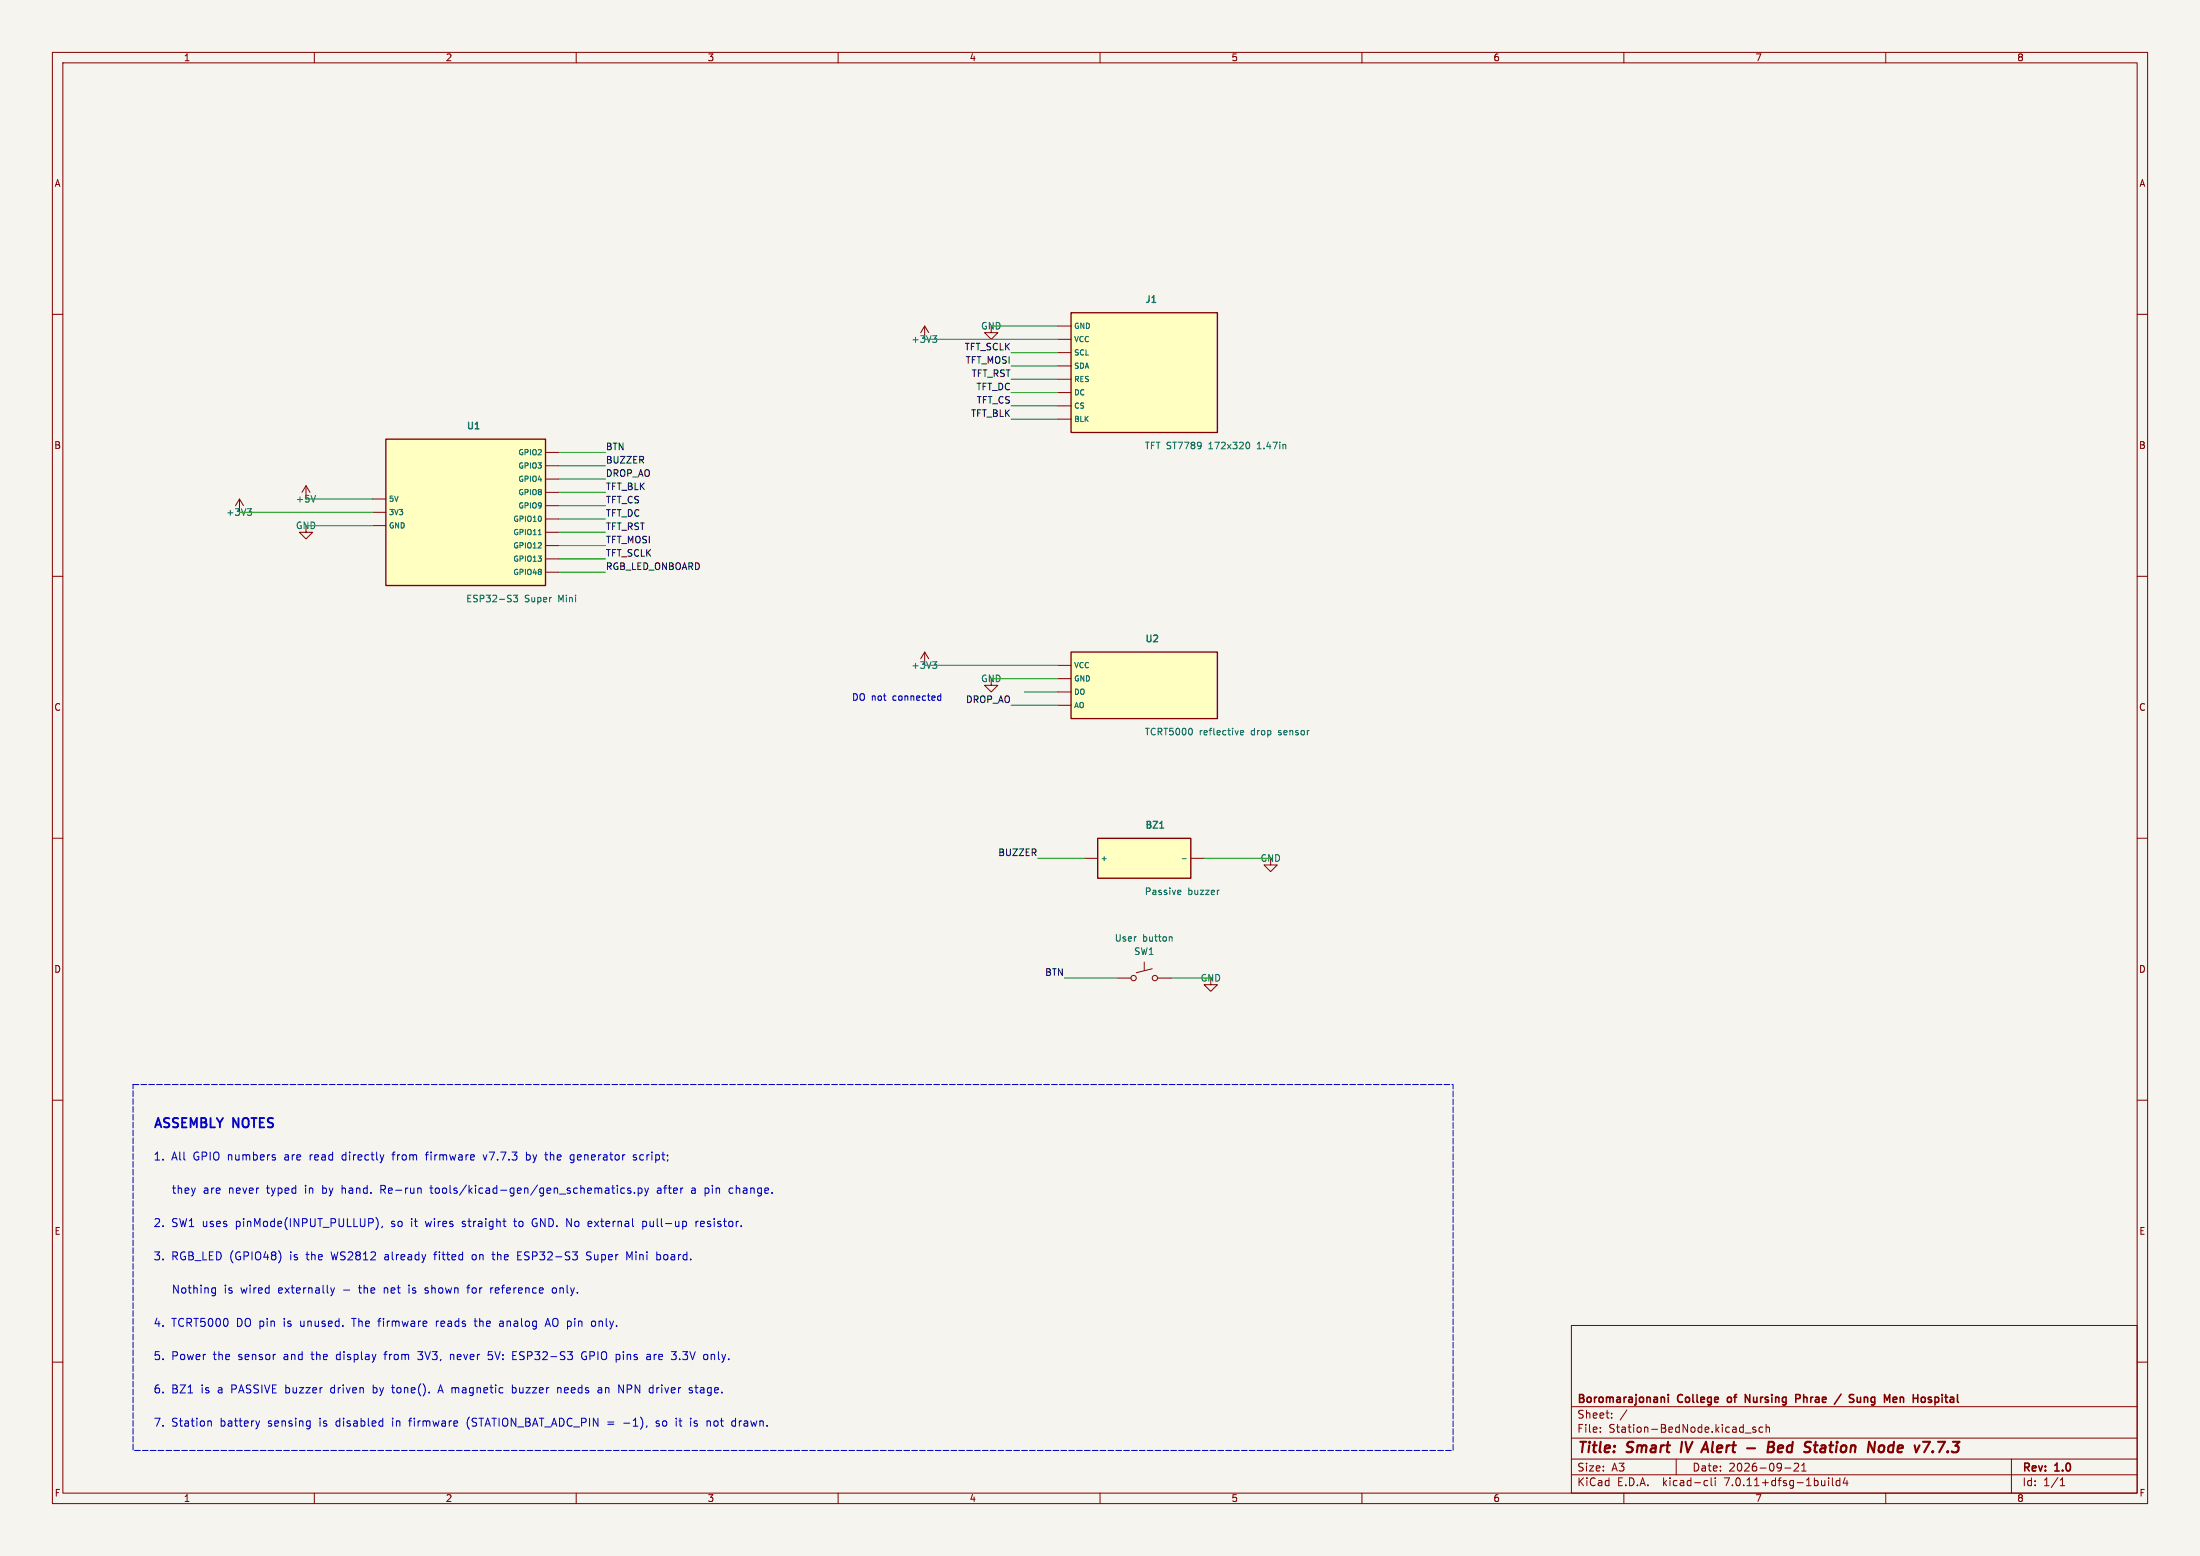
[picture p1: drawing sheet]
<svg xmlns="http://www.w3.org/2000/svg" width="420mm" height="297mm" viewBox="0 0 420 297" stroke-linecap="round" stroke-linejoin="round" font-family="sans-serif">
<path d="M0 0h420v297h-420z" fill="#f5f4ef" stroke="#f5f4ef" stroke-width=".19"/>
<g fill="none" stroke="#840000" stroke-width=".19">
<path d="M10 10h400v277h-400zM12 12h396v273h-396zM60 10v2M110 10v2M160 10v2M210 10v2M260 10v2M310 10v2M360 10v2M10 60h2M408 60h2M175.8 63.5l.7-1.3 .8 1.3"/>
<path d="M176.5 62.2v2.6M189.2 62.2v1.3h1.3l-1.3 1.3-1.2-1.3h1.2M201.9 62.2h2.6M201.9 64.8h2.6M201.9 67.3h2.6M201.9 69.9h2.6M201.9 72.4h2.6M201.9 74.9h2.6M201.9 77.5h2.6M45 96.5l.7-1.2 .8 1.2M45.7 95.3v2.5M57.7 94l.7-1.3 .8 1.3"/>
<path d="M58.4 92.7v2.6M71.1 97.8h2.6M71.1 95.3h2.6M104.1 99.1h2.6M104.1 86.4h2.6M104.1 88.9h2.6M104.1 91.4h2.6M104.1 94h2.6M104.1 96.5h2.6M201.9 80h2.6M10 110h2M58.4 100.3v1.3h1.3l-1.3 1.3-1.3-1.3h1.3"/>
<path d="M71.1 100.3h2.6M104.1 101.6h2.6M104.1 104.1h2.6M104.1 106.7h2.6M104.1 109.2h2.6M408 110h2M175.8 125.7l.7-1.2 .8 1.2M176.5 124.5v2.5M189.2 129.5v1.3h1.3l-1.3 1.3-1.2-1.3h1.2M201.9 127h2.6M201.9 129.5h2.6M201.9 132.1h2.6"/>
<path d="M201.9 134.6h2.6M10 160h2M408 160h2M207 163.8h2.5M227.3 163.8h2.6M242.6 163.8v1.3h1.2l-1.2 1.3-1.3-1.3h1.3M213.4 186.7h2.5M218.4 183.6v1.6M220 184.9l-3.1 .8M221 186.7h2.5M231.1 186.7v1.3h1.3l-1.3 1.2-1.2-1.2h1.2M10 210h2"/>
<path d="M408 210h2M10 260h2M300 253h108v32h-108zM408 260h2M300 278.5h108M300 274.5h108M300 268.5h108M305.5 273.2v.2M305.5 272.5v.1M307.7 270.5v.2M307.7 269.8v.1M310.6 269.1l-1.3 1.9"/>
<path d="M320 278.5v3M333.2 273.5h1.1M335.2 272.5l-.4-.1-.2 .2 .1 .2 .5 .2v.3h-.6M336.5 272.5l-.4-.1-.3 .3 .1 .6h.6M337.2 272.5l.2-.1 .3 .1 .1 .9M337.2 271.9v1.5M342.5 279.4l.6-.1 .2 .1 .1 .3-1 1.1h1M343.9 279.7l.5-.4v1.5M384 278.5v6.5M60 285v2M110 285v2M160 285v2"/>
<path d="M210 285v2M260 285v2M300 281.5h108M310 285v2M325.6 282.6l.4 .1M326 283.5l-.4 .1M326.7 282.1v1.3l.2 .2M327.4 282.1v.1M327.4 282.6v1M340.7 280.2h1.2M343.9 280.8h.9M349.1 282.1v.1"/>
<path d="M349.1 282.6v1M349.8 282.1v1.3l.2 .2M351.2 282.7l-.4-.1-.3 .3 .2 .6h.5M351.2 282.1v1.5M352.2 282l-.3 1.1h.9M352.6 282.6v1M360 285v2M393.3 283.6h.9M393.3 282.5l.4-.4v1.5"/>
<circle cx="216.4" cy="186.7" r=".51"/>
<circle cx="220.5" cy="186.7" r=".51"/>
</g>
<g fill="none" stroke="#840000" stroke-width=".4">
<path d="M321.1 275.2l-.2 2M325 276.6h1M325.7 275.2l.4 2M333.5 276.4h1.5M337.6 276.2h.6M337.7 275.2l.8 .1a.51 .51 0 0 1 .1 .5 .51 .51 0 0 1-.4 .4l.3 .1a.58 .58 0 0 1-.3 .9h-.8zM340.2 275.9h-.4l-.3 .3-.1 .9 .6 .1M340.4 276.3l-1 .2M347.8 276.4a.4 .4 0 0 0-.3 .4 .4 .4 0 0 0 .2 .4h.5M347.9 275.9l-.2 .1M358.9 276a.5 .5 0 0 1 .8 .3v.5a.62 .62 0 0 1-.7 .4M360.7 276l-.2 .3-.1 .5 .4 .4"/>
<path d="M370 275.2h1.3l-1.1 2"/>
</g>
<g fill="none" stroke="#840000" stroke-width=".3">
<path d="M317.5 266.7l.3 .2v.8M318.5 266.2v.1M318.5 266.7v1M329.8 266.8v.7M333.2 267.7v-1.5l.8 1.5M342.8 266.2h.6l.3 .3-.2 .4-.7 .1M351.5 266.1l-1.3 1.9M354.5 266.7l.1 .9 .4 .1 .2-.2M355.2 266.7v1M361.9 266.7l.2 .3-.7 .2M362 267.6l-.1 .1M362.8 266.7v1"/>
<path d="M362.8 266.8h.1M368.1 267l.7 .4-.3 .3-.4-.1M368.7 266.8l-.4-.1-.2 .2"/>
</g>
<g fill="none" stroke="#006464" stroke-width=".19">
<path d="M178 64.1h.8l-.4 .5M178.6 64.6l.2 .2v.3l-.2 .2M47.2 97.1h.8l-.4 .5M47.8 97.6l.2 .2v.3l-.2 .3M60.2 94.6l-.4 1.2M238.1 84.4a.68 .68 0 0 1 .5 .6 .68 .68 0 0 1-.5 .7M98 113.6h.8l-.4 .5 .3 .1v.6l-.1 .1-.6-.1M102.8 102.1h.5M178 126.3h.8l-.4 .5M178.6 126.8l.2 .2v.3l-.2 .3M236.8 139.9l.6-.2v-.2l-.4-.1-.2 .2 .1 .6h.5M223.4 178.8l.4 .2v.6"/>
<path d="M225 169.9l.4 .1v.2l-.6 .1M225.4 170.7l-.4 .1M225.7 163.9h.8M232.6 169.9h.2"/>
</g>
<g fill="#ffffc2" stroke="#ffffc2" stroke-width=".19">
<path d="M204.5 59.7h27.9v22.9h-27.9z"/>
<path d="M204.5 124.5h27.9v12.7h-27.9z"/>
<path d="M209.5 160h17.8v7.6h-17.8z"/>
<path d="M73.7 83.8h30.4v28h-30.4z"/>
</g>
<path d="M204.5 59.7h27.9v22.9h-27.9zM73.7 83.8h30.4v28h-30.4zM204.5 124.5h27.9v12.7h-27.9zM209.5 160h17.8v7.6h-17.8z" fill="none" stroke="#840000" stroke-width=".25"/>
<path d="M221.4 158.1h.7" fill="none" stroke="#006464" stroke-width=".25"/>
<g fill="none" stroke="#0000c2" stroke-width=".19">
<path d="M179.1 133.6h.5M179.1 132.9h.5M179.6 132.4v1.3M81.5 220l-.1 1.4M100.5 219.9v1.5M52.4 220.9l.2 .2-.2 .3M52.4 220.4l.1 .1M53.5 239.4v1M58.3 226.3v.1M58.3 226.8v1M61.6 226.3v1.5M61.6 227.7l.1 .1"/>
<path d="M61.7 226.8h-.1M65.7 226.8l-.4 .1M71.8 232.4a1.75 1.75 0 0 1 0 2.3M72.7 227.1h.6M73 234.1l-.1 .2M73.1 227.1l.5 .7M73.3 226.3h-.6v1.5M73.3 220.4l-.4 1M74.8 220.4h.6M81.2 220.4h.6M82.1 226.8h.6M82.3 226.3v1.3l.4 .2"/>
<path d="M82.8 239.5h.6M88.2 234.1h.2M88.3 233.2v.3M90.4 239.5l-.3 .3v.4l.3 .3M92.2 220.4l.4 1M93.9 239.5h.6M94.1 239v1.3l.2 .2M96 233.1h.6M96.4 234.1h.2M98 233.1h.6M98.3 232.6v1.5M98.8 239.7h.5"/>
<path d="M99.6 239h-.8v1.5h.8M100.5 220.5h.6M100.5 221.4h.6M102.1 232.6a.82 .82 0 0 0-.5 .8 .82 .82 0 0 0 .5 .7M104 220.4h.6M104.4 221.4h.2M109 220.5h.6M109 221.4h.6M109.6 220.4v1.2l-.3 .3h-.4M112.5 233.1l.4 .1M112.6 239h-.5l-.1 .4 .1 .2 .6 .2M112.9 234.1h-.4"/>
<path d="M113 233.5l-.7 .1M116.8 226.8h.5M117.2 227.8h.1M117.8 226.3v.1M117.8 226.8v1M119.2 226.8h-.4l-.3 .3 .1 .6h.6M120.4 226.8h-.4l-.2 .2 .1 .2 .5 .1v.4h-.6M120.7 239l-.5 1-.5-1v1.5M121.1 227.6v.2M121.5 220.5l-.4-.1-.2 .2 .1 .2 .5 .2v.4h-.6M121.8 226.8h.5l.3 .3-.2 .6h-.6M121.8 226.8v1.5"/>
<path d="M122.7 233.2l.4-.1 .3 .3-.1 .7h-.6M122.7 233.1v1.5M123.1 226.8l.3 1M123.4 227.8l-.3 .5M123.8 226.8l-.4 1M125.4 239.5h.4l.3 .3-.1 .6h-.6M125.5 226.8h.6l.1 1M126.2 227.1l-.5 .1a.3 .3 0 0 0-.2 .3 .3 .3 0 0 0 .2 .3l.5-.1M132.1 226.8h.6v1M132.7 227.1l-.5 .1a.3 .3 0 0 0-.2 .3 .3 .3 0 0 0 .2 .3l.5-.1M132.9 233.1v1M133.3 233.1l-.3 .1-.1 .2"/>
<path d="M133.8 233.2v.9M134.5 233.5l-.8 .1M139.5 226.8h.4M139.9 227.7l-.4 .1M41 245.8l.1 .1M41.1 245.8v1.4M41.1 246.8h-.1M63.9 245.8l-.4 1M68.4 245.8h.6M68.6 245.3l.1 1.5M72.1 252.2h.6M73.3 258.5h.6"/>
<path d="M73.4 245.8v1M73.8 245.8l-.4 .2M78.1 245.3v.1M78.1 245.8v1M79.7 258h1M79.7 259.4l.7 .1M81.2 245.9h.5M81.2 246.2l.4 .1 .2 .2M81.8 246.6l-.2 .2h-.3M83.3 252.2v1M83.6 252.2l-.3 .3M86 258.5v1"/>
<path d="M86.4 258.5l-.4 .2M89.1 245.8h.6M89.7 245.3l-.4 .2v1.3M90.5 252.2h.6M90.7 251.7v1.3l.2 .2M93.2 259.4l.6 .1M94 258h-.8v.7l.6-.1M94.1 245.8l-.3 .1M94.6 245.9v.9M95.3 246.2l-.7 .1M95.9 252.2h-.5M95.9 252.6h-.3a.3 .3 0 0 0-.3 .3 .3 .3 0 0 0 .3 .3h.3"/>
<path d="M97.9 258h.7M97.9 259.5h.7M97.9 258.7h.5M104.1 253.2l.5-1.5 .5 1.5M104.2 252.7h.7M105.5 246l.2-.2 .5 .2v.5l-.1 .3h-.4l-.2-.1zM111.7 258.9h.3M111.9 258.1a.75 .75 0 0 0-.9 .5 .75 .75 0 0 0 .5 .9h.4M112 240.4h.7M113.1 252.2h.3l.3 .3-.1 .6h-.5M123.7 258.5l.4 .1 .1 .9M124.2 259.5h-.5"/>
<path d="M124.2 258.9h-.5M128.2 258h.9l-.5 .6M128.8 258.6l.3 .3v.3l-.3 .3M39.9 271.2h.2l.2 .2v.8M49.6 271.2l-.4 1M72.9 271.2l.2 .1M73.1 270.7v1.5M73.1 272.2h-.2M74.7 264.9h.6M75 264.4v1.4M78 271.2h.6M83.7 265.4h.8"/>
<path d="M84.1 264.4l-.5 1.5M89.4 270.8l-.2 .7 .2 1M97.8 264.9h.5l.2 .1M97.8 264.4v1.5M98.5 265.7l-.2 .2-.5-.1M106.5 265l.2-.1h.3l.1 1M106.5 264.9v1M114.2 264.9h.6l.1 1M114.2 265.8h.7M114.9 265.2l-.7 .2M118.1 264.4l.9 1.5v-1.5M119.1 271.6h1.1"/>
<path d="M125.8 271.3l-.3-.1-.3 .3 .7 .4M125.9 272l-.2 .2h-.5M129.6 271.2h.6M129.8 270.7v1.3l.4 .2M131.8 264.9h.3M131.8 265.4h.3l.1 .3-.2 .2h-.3M131.9 270.7v.1M131.9 271.2v1M132.5 272.2h.4M132.7 264.9h.5M132.9 264.4v1.4M132.9 271.2l-.3 .1-.1 .1 .1 .2 .3 .1"/>
<path d="M135.6 271.3v.9M140.3 271.2l.1 .1M140.4 270.7v1.5M140.4 272.2h-.1"/>
</g>
<path d="M25.4 207h252v69.9h-252v-69.9" fill="none" stroke="#0000c2" stroke-width=".19" stroke-dasharray="1.1 .4"/>
<g fill="none" stroke="#009600" stroke-width=".19">
<path d="M176.5 64.8h25.4M189.2 62.2h12.7M193 74.9h8.9M193 67.3h8.9M193 69.9h8.9M193 72.4h8.9M193 77.5h8.9M45.7 97.8h25.4M58.4 95.3h12.7M106.7 99.1h8.9M106.7 86.4h8.9M106.7 88.9h8.9"/>
<path d="M106.7 91.4h8.9M106.7 94h8.9M106.7 96.5h8.9M193 80h8.9M58.4 100.3h12.7M106.7 109.2h8.9M106.7 101.6h8.9M106.7 104.1h8.9M106.7 106.7h8.9M176.5 127h25.4M189.2 129.5h12.7M193 134.6h8.9"/>
<path d="M195.6 132.1h6.3M198.1 163.8h8.9M229.9 163.8h12.7M203.2 186.7h10.2M223.5 186.7h7.6"/>
</g>
<g font-size="2.8" fill="#840000">
<text x="301" y="277.9">Title:</text>
<text x="310.6" y="277.9">Smart</text>
<text x="321.7" y="277.9">IV</text>
<text x="326.7" y="277.9">Alert</text>
<text x="340.7" y="277.9">Bed</text>
<text x="348.6" y="277.9">Station</text>
<text x="361.4" y="277.9">Node</text>
<text x="371.2" y="277.9">v7.7.3</text>
</g>
<text font-size="2.5" fill="#0000c2" x="29.2" y="215.8">ASSEMBLY NOTES</text>
<g font-size="2.1" fill="#0000c2">
<text x="29.2" y="221.7">1.</text>
<text x="32.7" y="221.7">All</text>
<text x="36.9" y="221.7">GPIO numbers</text>
<text x="54.6" y="221.7">are</text>
<text x="59.5" y="221.7">read</text>
<text x="65.8" y="221.7">directly</text>
<text x="75.6" y="221.7">from</text>
<text x="82.2" y="221.7">firmware</text>
<text x="93.3" y="221.7">v7.7.3</text>
<text x="101.6" y="221.7">by</text>
<text x="105.4" y="221.7">the</text>
<text x="110.3" y="221.7">generator</text>
<text x="122.5" y="221.7">script;</text>
<text x="33.2" y="228.1">they</text>
<text x="39.2" y="228.1">are</text>
<text x="44.1" y="228.1">never</text>
<text x="51.5" y="228.1">typed</text>
<text x="58.9" y="228.1">in</text>
<text x="62.4" y="228.1">by</text>
<text x="66.2" y="228.1">hand.</text>
<text x="73.8" y="228.1">Re-run</text>
<text x="83.5" y="228.1">tools/kicad-gen/gen_schematics.py</text>
<text x="126.9" y="228.1">after</text>
<text x="133.6" y="228.1">a</text>
<text x="136.3" y="228.1">pin</text>
<text x="141.1" y="228.1">change.</text>
<text x="29.2" y="234.4">2.</text>
<text x="32.7" y="234.4">SW1 uses</text>
<text x="45.1" y="234.4">pinMode(INPUT_PULLUP),</text>
<text x="75" y="234.4">so</text>
<text x="78.9" y="234.4">it</text>
<text x="81.8" y="234.4">wires</text>
<text x="88.9" y="234.4">straight</text>
<text x="99" y="234.4">to</text>
<text x="102.6" y="234.4">GND. No</text>
<text x="113.5" y="234.4">external</text>
<text x="124.1" y="234.4">pull-up</text>
<text x="134.4" y="234.4">resistor.</text>
<text x="29.2" y="240.8">3.</text>
<text x="32.7" y="240.8">RGB_LED (GPIO48)</text>
<text x="55.5" y="240.8">is</text>
<text x="58.8" y="240.8">the</text>
<text x="63.6" y="240.8">WS2812</text>
<text x="74" y="240.8">already</text>
<text x="83.6" y="240.8">fitted</text>
<text x="91" y="240.8">on</text>
<text x="95" y="240.8">the</text>
<text x="99.9" y="240.8">ESP32-S3</text>
<text x="113.3" y="240.8">Super</text>
<text x="121" y="240.8">Mini</text>
<text x="126.9" y="240.8">board.</text>
<text x="33.2" y="247.1">Nothing</text>
<text x="43.2" y="247.1">is</text>
<text x="46.4" y="247.1">wired</text>
<text x="53.7" y="247.1">externally</text>
<text x="66.2" y="247.1">-</text>
<text x="69.4" y="247.1">the</text>
<text x="74.3" y="247.1">net</text>
<text x="79.1" y="247.1">is</text>
<text x="82.4" y="247.1">shown</text>
<text x="90.7" y="247.1">for</text>
<text x="95.2" y="247.1">reference</text>
<text x="107.2" y="247.1">only.</text>
<text x="29.2" y="253.5">4.</text>
<text x="32.7" y="253.5">TCRT5000</text>
<text x="45.2" y="253.5">DO pin</text>
<text x="54.4" y="253.5">is</text>
<text x="57.7" y="253.5">unused.</text>
<text x="67.8" y="253.5">The</text>
<text x="72.9" y="253.5">firmware</text>
<text x="84.1" y="253.5">reads</text>
<text x="91.6" y="253.5">the</text>
<text x="96.5" y="253.5">analog</text>
<text x="105.5" y="253.5">AO pin</text>
<text x="114.5" y="253.5">only.</text>
<text x="29.2" y="259.8">5.</text>
<text x="32.7" y="259.8">Power</text>
<text x="40.8" y="259.8">the</text>
<text x="45.6" y="259.8">sensor</text>
<text x="54.4" y="259.8">and</text>
<text x="59.9" y="259.8">the</text>
<text x="64.7" y="259.8">display</text>
<text x="74.1" y="259.8">from</text>
<text x="80.6" y="259.8">3V3,</text>
<text x="86.9" y="259.8">never</text>
<text x="94.3" y="259.8">5V:</text>
<text x="99.1" y="259.8">ESP32-S3</text>
<text x="112.5" y="259.8">GPIO pins</text>
<text x="125.2" y="259.8">are</text>
<text x="130.1" y="259.8">3.3V</text>
<text x="136.4" y="259.8">only.</text>
<text x="29.2" y="266.2">6.</text>
<text x="32.7" y="266.2">BZ1</text>
<text x="38.4" y="266.2">is</text>
<text x="41.7" y="266.2">a</text>
<text x="44.4" y="266.2">PASSIVE buzzer</text>
<text x="63.7" y="266.2">driven</text>
<text x="71.9" y="266.2">by</text>
<text x="75.7" y="266.2">tone().</text>
<text x="84.7" y="266.2">A magnetic</text>
<text x="99" y="266.2">buzzer</text>
<text x="107.8" y="266.2">needs</text>
<text x="115.7" y="266.2">an</text>
<text x="119.8" y="266.2">NPN</text>
<text x="125.8" y="266.2">driver</text>
<text x="133.6" y="266.2">stage.</text>
<text x="29.2" y="272.5">7.</text>
<text x="32.7" y="272.5">Station</text>
<text x="42.1" y="272.5">battery</text>
<text x="51.3" y="272.5">sensing</text>
<text x="61.2" y="272.5">is</text>
<text x="64.5" y="272.5">disabled</text>
<text x="75.4" y="272.5">in</text>
<text x="78.8" y="272.5">firmware</text>
<text x="89.9" y="272.5">(STATION_BAT_ADC_PIN =</text>
<text x="120.1" y="272.5">-1),</text>
<text x="126.5" y="272.5">so</text>
<text x="133.4" y="272.5">is</text>
<text x="136.6" y="272.5">not</text>
<text x="141.6" y="272.5">drawn.</text>
</g>
<g font-size="2.1" fill="#840000">
<text x="301" y="268.2">Boromarajonani</text>
<text x="320.4" y="268.2">College</text>
<text x="330.5" y="268.2">of</text>
<text x="334.4" y="268.2">Nursing</text>
<text x="344.7" y="268.2">Phrae</text>
<text x="352.8" y="268.2">/</text>
<text x="356.2" y="268.2">Sung</text>
<text x="363.4" y="268.2">Men</text>
<text x="369.5" y="268.2">Hospital</text>
<text x="301" y="273.7">File:</text>
<text x="301" y="271">Sheet:</text>
<text x="307.1" y="273.7">Station-BedNode.kicad_sch</text>
<text x="301" y="281.1">Size:</text>
<text x="307.6" y="281.1">A3</text>
<text x="323" y="281.1">Date:</text>
<text x="330" y="281.1">2026-09-21</text>
<text x="386" y="281.3">Rev:</text>
<text x="392.4" y="281.3">1.0</text>
<text x="301" y="283.9">KiCad</text>
<text x="308.7" y="283.9">E.D.A.</text>
<text x="317.6" y="283.9">kicad-cli</text>
<text x="329.5" y="283.9">7.0.11+dfsg-1build4</text>
<text x="386" y="283.9">Id:</text>
<text x="390.1" y="283.9">1/1</text>
</g>
<g font-size="1.8" fill="#840000">
<text x="35" y="11.9">1</text>
<text x="85" y="11.9">2</text>
<text x="135" y="11.9">3</text>
<text x="185" y="11.9">4</text>
<text x="235" y="11.9">5</text>
<text x="285" y="11.9">6</text>
<text x="335" y="11.9">7</text>
<text x="385" y="11.9">8</text>
<text x="10.3" y="35.9">A</text>
<text x="408.3" y="35.9">A</text>
<text x="10.3" y="85.9">B</text>
<text x="408.2" y="85.9">B</text>
<text x="10.3" y="135.9">C</text>
<text x="408.2" y="135.9">C</text>
<text x="10.3" y="185.9">D</text>
<text x="408.2" y="185.9">D</text>
<text x="10.3" y="235.9">E</text>
<text x="408.3" y="235.9">E</text>
<text x="10.3" y="285.9">F</text>
<text x="35" y="286.9">1</text>
<text x="85" y="286.9">2</text>
<text x="135" y="286.9">3</text>
<text x="185" y="286.9">4</text>
<text x="235" y="286.9">5</text>
<text x="285" y="286.9">6</text>
<text x="335" y="286.9">7</text>
<text x="385" y="286.9">8</text>
<text x="408.3" y="285.9">F</text>
</g>
<g font-size="1.8" fill="#006464">
<text x="218.4" y="58.2">J1</text>
<text x="173.9" y="65.6">+3V3</text>
<text x="187.2" y="63.1">GND</text>
<text x="88.9" y="82.3">U1</text>
<text x="218.4" y="86">TFT ST7789</text>
<text x="230.8" y="86">172x320</text>
<text x="240.3" y="86">1.47in</text>
<text x="43.1" y="98.7">+3V3</text>
<text x="56.4" y="96.1">+5V</text>
<text x="56.4" y="101.2">GND</text>
<text x="88.9" y="115.2">ESP32-S3</text>
<text x="100.1" y="115.2">Super</text>
<text x="106.7" y="115.2">Mini</text>
<text x="218.4" y="122.9">U2</text>
<text x="173.9" y="127.9">+3V3</text>
<text x="187.2" y="130.4">GND</text>
<text x="218.4" y="140.6">TCRT5000</text>
<text x="228.9" y="140.6">reflective</text>
<text x="238.9" y="140.6">drop</text>
<text x="244.3" y="140.6">sensor</text>
<text x="218.4" y="158.5">BZ1</text>
<text x="240.5" y="164.7">GND</text>
<text x="218.4" y="171">Passive</text>
<text x="226.8" y="171">buzzer</text>
<text x="212.7" y="179.9">User</text>
<text x="218.1" y="179.9">button</text>
<text x="216.4" y="182.5">SW1</text>
<text x="229.1" y="187.6">GND</text>
</g>
<g font-size="1.8" fill="#0f0f0f">
<text x="184.1" y="67">TFT_SCLK</text>
<text x="184.2" y="69.5">TFT_MOSI</text>
<text x="185.4" y="72">TFT_RST</text>
<text x="186.3" y="74.6">TFT_DC</text>
<text x="186.4" y="77.1">TFT_CS</text>
<text x="185.3" y="79.7">TFT_BLK</text>
<text x="115.6" y="86">BTN</text>
<text x="115.6" y="88.6">BUZZER</text>
<text x="115.6" y="93.6">TFT_BLK</text>
<text x="115.6" y="91.1">DROP_AO</text>
<text x="115.6" y="101.3">TFT_RST</text>
<text x="115.6" y="98.7">TFT_DC</text>
<text x="115.6" y="96.2">TFT_CS</text>
<text x="115.6" y="106.3">TFT_SCLK</text>
<text x="115.6" y="103.8">TFT_MOSI</text>
<text x="115.6" y="108.9">RGB_LED_ONBOARD</text>
<text x="184.3" y="134.3">DROP_AO</text>
<text x="190.5" y="163.5">BUZZER</text>
<text x="199.4" y="186.3">BTN</text>
</g>
<g font-size="1.8" fill="#0000c2">
<text x="162.6" y="134">DO not</text>
<text x="170.5" y="134">connected</text>
</g>
<g font-size="1.4" fill="#006464">
<text x="205" y="63">GND</text>
<text x="205" y="65.5">VCC</text>
<text x="205" y="68">SCL</text>
<text x="205" y="70.6">SDA</text>
<text x="205" y="73.1">RES</text>
<text x="205" y="75.7">DC</text>
<text x="205" y="78.2">CS</text>
<text x="205" y="80.7">BLK</text>
<text x="98.8" y="87.1">GPIO2</text>
<text x="98.8" y="89.6">GPIO3</text>
<text x="74.2" y="96">5V</text>
<text x="98.8" y="92.2">GPIO4</text>
<text x="98.8" y="94.7">GPIO8</text>
<text x="74.2" y="98.5">3V3</text>
<text x="74.2" y="101.1">GND</text>
<text x="97.9" y="99.8">GPIO10</text>
<text x="98.8" y="97.3">GPIO9</text>
<text x="97.9" y="102.3">GPIO11</text>
<text x="97.9" y="104.9">GPIO12</text>
<text x="97.9" y="107.4">GPIO13</text>
<text x="97.9" y="110">GPIO48</text>
<text x="205" y="127.7">VCC</text>
<text x="205" y="130.3">GND</text>
<text x="205" y="132.8">DO</text>
<text x="205" y="135.4">AO</text>
<text x="210.1" y="164.6">+</text>
</g>
</svg>
